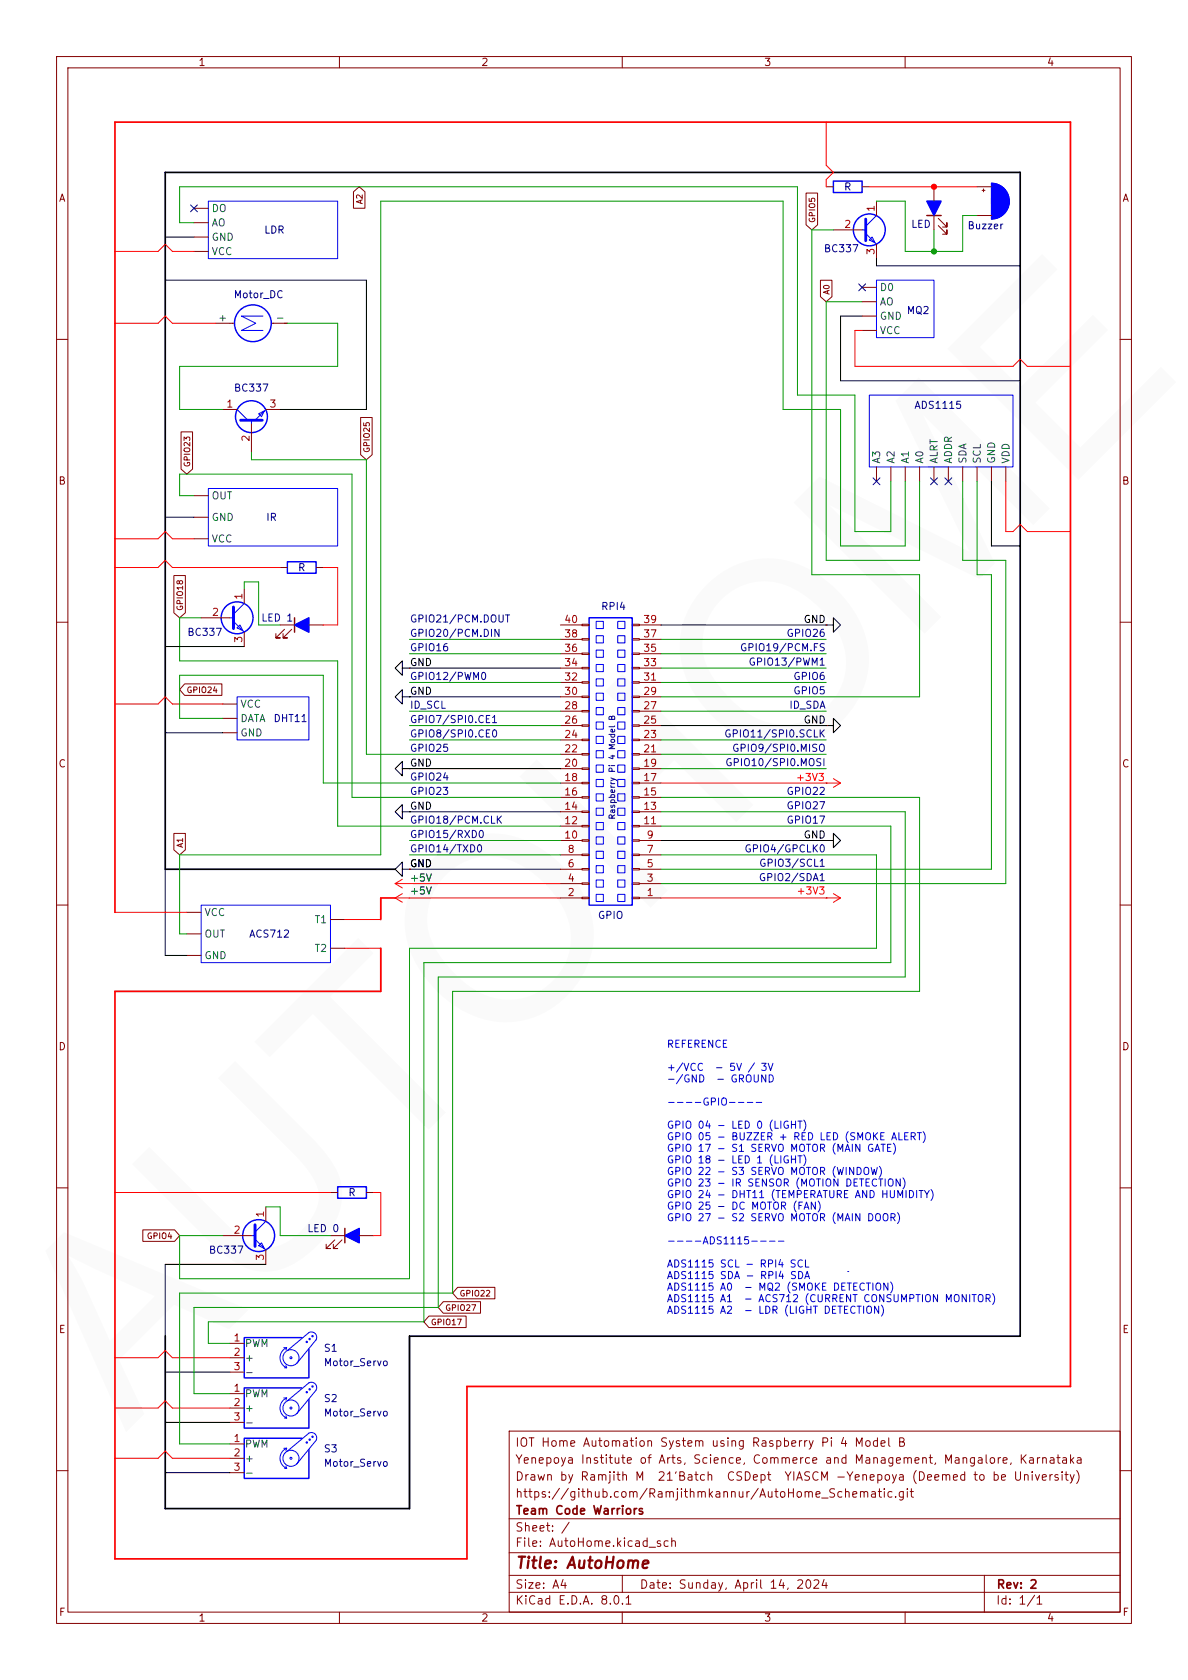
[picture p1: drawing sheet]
<svg xmlns="http://www.w3.org/2000/svg" width="210mm" height="297mm" viewBox="0 0 210 297" stroke-linecap="round" stroke-linejoin="round" font-family="sans-serif">
<g fill="none" stroke="#840000" stroke-width=".18">
<path d="M10 10h190v277h-190zM12 12h186v273h-186zM60 10v2M110 10v2M160 10v2M90 253h108v32h-108zM90 278.5h108M90 274.5h108M90 268.5h108M95.5 273.2v.2M95.5 272.5v.1M97.7 270.5v.2"/>
<path d="M97.7 269.8v.1M100.6 269.1l-1.3 1.9M110 278.5v3M118.1 272.5l-.4-.1-.3 .3v.4l.1 .2h.6M118.8 272.5l.2-.1 .3 .1 .1 .9M118.8 271.9v1.5M174 278.5v6.5M177 261.2l.8-.2-.1-.2-.4-.1-.3 .2 .1 .7h.6M60 285v2M90 281.5h108M110 285v2M110.7 283.6h.8"/>
<path d="M128.4 280.7l-.1 .3M160 285v2M183.3 283.6h.9M183.3 282.5l.5-.4v1.5"/>
</g>
<path d="M118.2 194.9h1M119.8 194.9h.9M121.3 194.9h1M122.9 194.9h1M125.1 194.2a.59 .59 0 0 0-.7 .5 .59 .59 0 0 0 .7 .6l.1-.5h-.2M125.8 194.8l.6-.1 .1-.2-.1-.3-.6-.1v1.3M127 194.1v1.3M135.8 188l.4 1.2 .4-1.2" fill="none" stroke="#0000c2" stroke-width=".18"/>
<path d="M29.2 153.7v-123.2h151.1v205.7h-107.9" fill="none" stroke="#000" stroke-width=".3"/>
<path d="M20.3 161.3v-139.7h168.9v223.5h-106.7v30.5h-62.2v-100.3" fill="none" stroke="#f00" stroke-width=".3"/>
<path d="M31.7 33h109.3M67.3 35.6v115.5M72.4 167.6h82.5M74.9 170.2h82.6M77.5 172.7h82.5M80 175.3h82.6" fill="none" stroke="#009600" stroke-width=".18"/>
<path d="M146 21.6v7.6l1.3 1.3" fill="none" stroke="#f00" stroke-width=".18"/>
<text font-size="45.9" fill="#009600" x="22.3" y="253.2" transform="rotate(-45 22.3 253.2)">AUTOHOME</text>
<g font-size="2.8" fill="#840000">
<text x="91" y="277.9">Title:</text>
<text x="100.7" y="277.9">AutoHome</text>
</g>
<g font-size="2.1" fill="#840000">
<text x="91" y="256">IOT Home</text>
<text x="103.3" y="256">Automation</text>
<text x="117.1" y="256">System</text>
<text x="126.3" y="256">using</text>
<text x="133.6" y="256">Raspberry</text>
<text x="146" y="256">Pi</text>
<text x="149.5" y="256">4</text>
<text x="152.2" y="256">Model</text>
<text x="91" y="262">Drawn</text>
<text x="91" y="259">Yenepoya</text>
<text x="99" y="262">by</text>
<text x="102.7" y="259">Institute</text>
<text x="102.8" y="262">Ramjith</text>
<text x="112.6" y="262">M</text>
<text x="113.2" y="259">of</text>
<text x="116.8" y="259">Arts,</text>
<text x="116.9" y="262">21'Batch</text>
<text x="123.1" y="259">Science,</text>
<text x="129.5" y="262">CSDept</text>
<text x="133.7" y="259">Commerce</text>
<text x="140" y="262">YIASCM -Yenepoya</text>
<text x="146.7" y="259">and</text>
<text x="152" y="259">Management,</text>
<text x="162.8" y="262">(Deemed</text>
<text x="168" y="259">Mangalore,</text>
<text x="173.8" y="262">to</text>
<text x="181.3" y="262">University)</text>
<text x="181.5" y="259">Karnataka</text>
<text x="91" y="268.2">Team</text>
<text x="91" y="265">https://github.com/Ramjithmkannur/AutoHome_Schematic.git</text>
<text x="98.5" y="268.2">Code</text>
<text x="105.8" y="268.2">Warriors</text>
<text x="91" y="273.7">File:</text>
<text x="91" y="271">Sheet:</text>
<text x="97.1" y="273.7">AutoHome.kicad_sch</text>
<text x="91" y="281.1">Size:</text>
<text x="97.7" y="281.1">A4</text>
<text x="113" y="281.1">Date:</text>
<text x="120" y="281.1">Sunday,</text>
<text x="130" y="281.1">April</text>
<text x="136.4" y="281.1">14,</text>
<text x="141.3" y="281.1">2024</text>
<text x="176" y="281.3">Rev:</text>
<text x="182.4" y="281.3">2</text>
<text x="91" y="283.9">KiCad</text>
<text x="98.7" y="283.9">E.D.A.</text>
<text x="106.3" y="283.9">8.0.1</text>
<text x="176" y="283.9">Id:</text>
<text x="180.1" y="283.9">1/1</text>
</g>
<g font-size="1.8" fill="#840000">
<text x="35" y="11.9">1</text>
<text x="85" y="11.9">2</text>
<text x="135" y="11.9">3</text>
<text x="185" y="11.9">4</text>
<text x="10.3" y="35.9">A</text>
<text x="198.4" y="35.9">A</text>
<text x="10.3" y="85.9">B</text>
<text x="198.3" y="85.9">B</text>
<text x="10.3" y="135.9">C</text>
<text x="198.3" y="135.9">C</text>
<text x="72.4" y="153.5">GND</text>
<text x="10.3" y="185.9">D</text>
<text x="198.3" y="185.9">D</text>
<text x="10.3" y="235.9">E</text>
<text x="198.3" y="235.9">E</text>
<text x="10.3" y="285.9">F</text>
<text x="35" y="286.9">1</text>
<text x="85" y="286.9">2</text>
<text x="135" y="286.9">3</text>
<text x="185" y="286.9">4</text>
<text x="198.4" y="285.9">F</text>
</g>
<g font-size="1.8" fill="#000084">
<text x="149.1" y="33.9">R</text>
<text x="46.6" y="41.5">LDR</text>
<text x="161" y="40.5">LED</text>
<text x="171" y="40.7">Buzzer</text>
<text x="145.6" y="44.8">BC337</text>
<text x="41.2" y="52.9">Motor_DC</text>
<text x="160.2" y="55.7">MQ2</text>
<text x="41.3" y="69.4">BC337</text>
<text x="161.6" y="72.5">ADS1115</text>
<text x="47" y="92.3">IR</text>
<text x="52.6" y="101.2">R</text>
<text x="33" y="112.6">BC337</text>
<text x="46.1" y="110.1">LED 1</text>
<text x="72.4" y="110.1">GPIO21/PCM.DOUT</text>
<text x="72.4" y="112.7">GPIO20/PCM.DIN</text>
<text x="106.2" y="108.1">RPI4</text>
<text x="139" y="112.7">GPIO26</text>
<text x="72.4" y="115.2">GPIO16</text>
<text x="130.7" y="115.2">GPIO19/PCM.FS</text>
<text x="132.2" y="117.8">GPIO13/PWM1</text>
<text x="72.4" y="125.4">ID_SCL</text>
<text x="72.4" y="120.3">GPIO12/PWM0</text>
<text x="139.4" y="125.4">ID_SDA</text>
<text x="140.2" y="120.3">GPIO6</text>
<text x="140.2" y="122.8">GPIO5</text>
<text x="42.4" y="127.9">DATA DHT11</text>
<text x="72.4" y="127.9">GPIO7/SPI0.CE1</text>
<text x="72.4" y="130.5">GPIO8/SPI0.CE0</text>
<text x="127.9" y="130.5">GPIO11/SPI0.SCLK</text>
<text x="72.4" y="133">GPIO25</text>
<text x="128.1" y="135.5">GPIO10/SPI0.MOSI</text>
<text x="129.3" y="133">GPIO9/SPI0.MISO</text>
<text x="72.4" y="140.6">GPIO23</text>
<text x="72.4" y="138.1">GPIO24</text>
<text x="139" y="140.6">GPIO22</text>
<text x="139" y="143.2">GPIO27</text>
<text x="72.4" y="148.2">GPIO15/RXD0</text>
<text x="72.4" y="145.7">GPIO18/PCM.CLK</text>
<text x="139" y="145.7">GPIO17</text>
<text x="72.4" y="150.8">GPIO14/TXD0</text>
<text x="131.5" y="150.8">GPIO4/GPCLK0</text>
<text x="134.1" y="155.9">GPIO2/SDA1</text>
<text x="134.1" y="153.3">GPIO3/SCL1</text>
<text x="44" y="166">ACS712</text>
<text x="105.6" y="162.7">GPIO</text>
<text x="61.5" y="211.7">R</text>
<text x="36.8" y="221.8">BC337</text>
<text x="54.2" y="218">LED 0</text>
<text x="57.2" y="239.2">S1</text>
<text x="57.2" y="241.7">Motor_Servo</text>
<text x="57.2" y="248.1">S2</text>
<text x="57.2" y="250.6">Motor_Servo</text>
<text x="57.2" y="257">S3</text>
<text x="57.2" y="259.5">Motor_Servo</text>
</g>
<g font-size="1.8" fill="#006464">
<text x="37.3" y="40.2">AO</text>
<text x="37.3" y="37.7">DO</text>
<text x="37.3" y="42.8">GND</text>
<text x="37.3" y="45.3">VCC</text>
<text x="155.4" y="51.7">D0</text>
<text x="38.5" y="56.9">+</text>
<text x="155.4" y="54.2">AO</text>
<text x="155.4" y="56.7">GND</text>
<text x="155.4" y="59.3">VCC</text>
<text x="155.8" y="82" transform="rotate(-90 155.8 82)">A3</text>
<text x="158.3" y="82" transform="rotate(-90 158.3 82)">A2</text>
<text x="160.9" y="82" transform="rotate(-90 160.9 82)">A1</text>
<text x="163.4" y="82" transform="rotate(-90 163.4 82)">A0</text>
<text x="166" y="82" transform="rotate(-90 166 82)">ALRT</text>
<text x="168.5" y="82" transform="rotate(-90 168.5 82)">ADDR</text>
<text x="171" y="82" transform="rotate(-90 171 82)">SDA</text>
<text x="173.6" y="82" transform="rotate(-90 173.6 82)">SCL</text>
<text x="176.1" y="82" transform="rotate(-90 176.1 82)">GND</text>
<text x="178.7" y="82" transform="rotate(-90 178.7 82)">VDD</text>
<text x="37.3" y="88.5">OUT</text>
<text x="37.3" y="92.3">GND</text>
<text x="37.3" y="96.1">VCC</text>
<text x="42.4" y="125.3">VCC</text>
<text x="42.4" y="130.4">GND</text>
<text x="72.4" y="156.1">+5V</text>
<text x="72.4" y="158.3">+5V</text>
<text x="36.1" y="166">OUT</text>
<text x="36.1" y="162.2">VCC</text>
<text x="55.5" y="163.4">T1</text>
<text x="36.1" y="169.8">GND</text>
<text x="55.5" y="168.5">T2</text>
<text x="43.2" y="238.4">PWM</text>
<text x="43.2" y="240.9">+</text>
<text x="43.2" y="247.2">PWM</text>
<text x="43.2" y="249.8">+</text>
<text x="43.2" y="256.1">PWM</text>
<text x="43.2" y="258.7">+</text>
</g>
<g font-size="1.8" fill="#a90000">
<text x="149.2" y="40.4">2</text>
<text x="154.7" y="37.5" transform="rotate(-90 154.7 37.5)">1</text>
<text x="154.7" y="45.2" transform="rotate(-90 154.7 45.2)">3</text>
<text x="39.9" y="72.1">1</text>
<text x="47.6" y="72.1">3</text>
<text x="44.2" y="78.2" transform="rotate(-90 44.2 78.2)">2</text>
<text x="42.9" y="106.1" transform="rotate(-90 42.9 106.1)">1</text>
<text x="37.4" y="109">2</text>
<text x="42.9" y="113.7" transform="rotate(-90 42.9 113.7)">3</text>
<text x="99.7" y="112.8">38</text>
<text x="99.7" y="110.2">40</text>
<text x="113.6" y="112.8">37</text>
<text x="113.6" y="110.2">39</text>
<text x="99.7" y="117.9">34</text>
<text x="99.7" y="115.3">36</text>
<text x="113.6" y="117.9">33</text>
<text x="113.6" y="115.3">35</text>
<text x="99.7" y="125.5">28</text>
<text x="99.7" y="122.9">30</text>
<text x="99.7" y="120.4">32</text>
<text x="113.6" y="125.5">27</text>
<text x="113.6" y="122.9">29</text>
<text x="113.6" y="120.4">31</text>
<text x="99.7" y="130.6">24</text>
<text x="99.7" y="128">26</text>
<text x="113.6" y="130.6">23</text>
<text x="113.6" y="128">25</text>
<text x="99.7" y="135.6">20</text>
<text x="99.7" y="133.1">22</text>
<text x="113.6" y="135.6">19</text>
<text x="113.6" y="133.1">21</text>
<text x="99.7" y="143.3">14</text>
<text x="99.7" y="140.7">16</text>
<text x="99.7" y="138.2">18</text>
<text x="113.6" y="143.3">13</text>
<text x="113.6" y="140.7">15</text>
<text x="113.6" y="138.2">17</text>
<text x="99.7" y="148.3">10</text>
<text x="99.7" y="145.8">12</text>
<text x="113.6" y="145.8">11</text>
<text x="114.2" y="148.3">9</text>
<text x="100.3" y="156">4</text>
<text x="100.3" y="153.4">6</text>
<text x="100.3" y="150.9">8</text>
<text x="114.2" y="156">3</text>
<text x="114.2" y="153.4">5</text>
<text x="114.2" y="150.9">7</text>
<text x="100.3" y="158.5">2</text>
<text x="114.2" y="158.5">1</text>
<text x="46.7" y="215.3" transform="rotate(-90 46.7 215.3)">1</text>
<text x="41.2" y="218.2">2</text>
<text x="46.7" y="223" transform="rotate(-90 46.7 223)">3</text>
<text x="41.2" y="237.2">1</text>
<text x="41.2" y="239.8">2</text>
<text x="41.2" y="242.3">3</text>
<text x="41.2" y="246.1">1</text>
<text x="41.2" y="248.7">2</text>
<text x="41.2" y="251.2">3</text>
<text x="41.2" y="255">1</text>
<text x="41.2" y="257.6">2</text>
<text x="41.2" y="260.1">3</text>
</g>
<g font-size="1.8">
<text x="142" y="110.3">GND</text>
<text x="72.4" y="118">GND</text>
<text x="72.4" y="123">GND</text>
<text x="142" y="128.1">GND</text>
<text x="72.4" y="135.7">GND</text>
<text x="72.4" y="143.4">GND</text>
<text x="142" y="148.4">GND</text>
</g>
<g font-size="1.8" fill="#f00">
<text x="140.6" y="138.3">+3V3</text>
<text x="140.7" y="158.3">+3V3</text>
</g>
<g font-size="1.8" fill="#0000c2">
<text x="117.8" y="185.6">REFERENCE</text>
<text x="117.8" y="189.6">+/VCC</text>
<text x="117.8" y="191.7">-/GND</text>
<text x="126.7" y="189.6">-</text>
<text x="129.4" y="189.6">5V</text>
<text x="129.7" y="191.7">GROUND</text>
<text x="132.9" y="189.6">/</text>
<text x="117.8" y="199.9">GPIO 04</text>
<text x="117.8" y="201.9">GPIO 05</text>
<text x="117.8" y="204">GPIO 17</text>
<text x="127" y="204">-</text>
<text x="129.8" y="199.9">LED 0</text>
<text x="129.8" y="201.9">BUZZER</text>
<text x="129.8" y="204">S1</text>
<text x="133.4" y="204">SERVO MOTOR (MAIN</text>
<text x="136.8" y="199.9">(LIGHT)</text>
<text x="138.4" y="201.9">+</text>
<text x="141.1" y="201.9">RED LED (SMOKE</text>
<text x="154.6" y="204">GATE)</text>
<text x="159" y="201.9">ALERT)</text>
<text x="117.8" y="206">GPIO 18</text>
<text x="117.8" y="208.1">GPIO 22</text>
<text x="127" y="208.1">-</text>
<text x="129.8" y="206">LED 1</text>
<text x="129.8" y="208.1">S3</text>
<text x="133.4" y="208.1">SERVO MOTOR (WINDOW)</text>
<text x="136.8" y="206">(LIGHT)</text>
<text x="117.8" y="210.1">GPIO 23</text>
<text x="117.8" y="212.1">GPIO 24</text>
<text x="117.8" y="214.2">GPIO 25</text>
<text x="127" y="212.1">-</text>
<text x="129.8" y="210.1">IR</text>
<text x="129.8" y="212.1">DHT11</text>
<text x="129.8" y="214.2">DC MOTOR (FAN)</text>
<text x="132.8" y="210.1">SENSOR (MOTION</text>
<text x="136.9" y="212.1">(TEMPERATURE AND HUMIDITY)</text>
<text x="150.5" y="210.1">DETECTION)</text>
<text x="117.8" y="216.2">GPIO 27</text>
<text x="117.8" y="220.3">----ADS1115----</text>
<text x="127" y="216.2">-</text>
<text x="129.8" y="216.2">S2</text>
<text x="133.4" y="216.2">SERVO MOTOR (MAIN</text>
<text x="154.6" y="216.2">DOOR)</text>
<text x="117.8" y="224.4">ADS1115</text>
<text x="117.8" y="226.5">ADS1115</text>
<text x="127.4" y="224.4">SCL -</text>
<text x="127.4" y="226.5">SDA -</text>
<text x="134.8" y="224.4">RPI4</text>
<text x="134.9" y="226.5">RPI4</text>
<text x="140.3" y="224.4">SCL</text>
<text x="140.4" y="226.5">SDA</text>
<text x="117.8" y="228.5">ADS1115</text>
<text x="117.8" y="230.5">ADS1115</text>
<text x="117.8" y="232.6">ADS1115</text>
<text x="127.4" y="228.5">A0</text>
<text x="127.4" y="230.5">A1</text>
<text x="127.4" y="232.6">A2</text>
<text x="132" y="230.5">-</text>
<text x="134.8" y="228.5">MQ2</text>
<text x="134.8" y="230.5">ACS712</text>
<text x="134.8" y="232.6">LDR (LIGHT</text>
<text x="139.9" y="228.5">(SMOKE</text>
<text x="143.1" y="230.5">(CURRENT</text>
<text x="146.7" y="232.6">DETECTION)</text>
<text x="148.3" y="228.5">DETECTION)</text>
<text x="153.7" y="230.5">CONSUMPTION</text>
<text x="168.3" y="230.5">MONITOR)</text>
</g>
<g font-size="1.4" fill="#840000">
<text x="64.3" y="36.3" transform="rotate(-90 64.3 36.3)">A2</text>
<text x="144.3" y="39.5" transform="rotate(-90 144.3 39.5)">GPIO5</text>
<text x="146.9" y="52.2" transform="rotate(-90 146.9 52.2)">A0</text>
<text x="33.8" y="82.7" transform="rotate(-90 33.8 82.7)">GPIO23</text>
<text x="65.6" y="80.1" transform="rotate(-90 65.6 80.1)">GPIO25</text>
<text x="32.6" y="108.1" transform="rotate(-90 32.6 108.1)">GPIO18</text>
<text x="32.9" y="122.7">GPIO24</text>
<text x="32.6" y="150" transform="rotate(-90 32.6 150)">A1</text>
<text x="25.8" y="219.2">GPIO4</text>
<text x="78.6" y="231.9">GPIO27</text>
<text x="81.2" y="229.4">GPIO22</text>
<text x="76.1" y="234.5">GPIO17</text>
</g>
<g font-size="1.4" fill="#000084">
<text x="108.9" y="132" transform="rotate(-90 108.9 132)">Model</text>
<text x="108.9" y="136.5" transform="rotate(-90 108.9 136.5)">Pi</text>
<text x="108.9" y="134" transform="rotate(-90 108.9 134)">4</text>
<text x="108.9" y="145" transform="rotate(-90 108.9 145)">Raspberry</text>
</g>
</svg>
